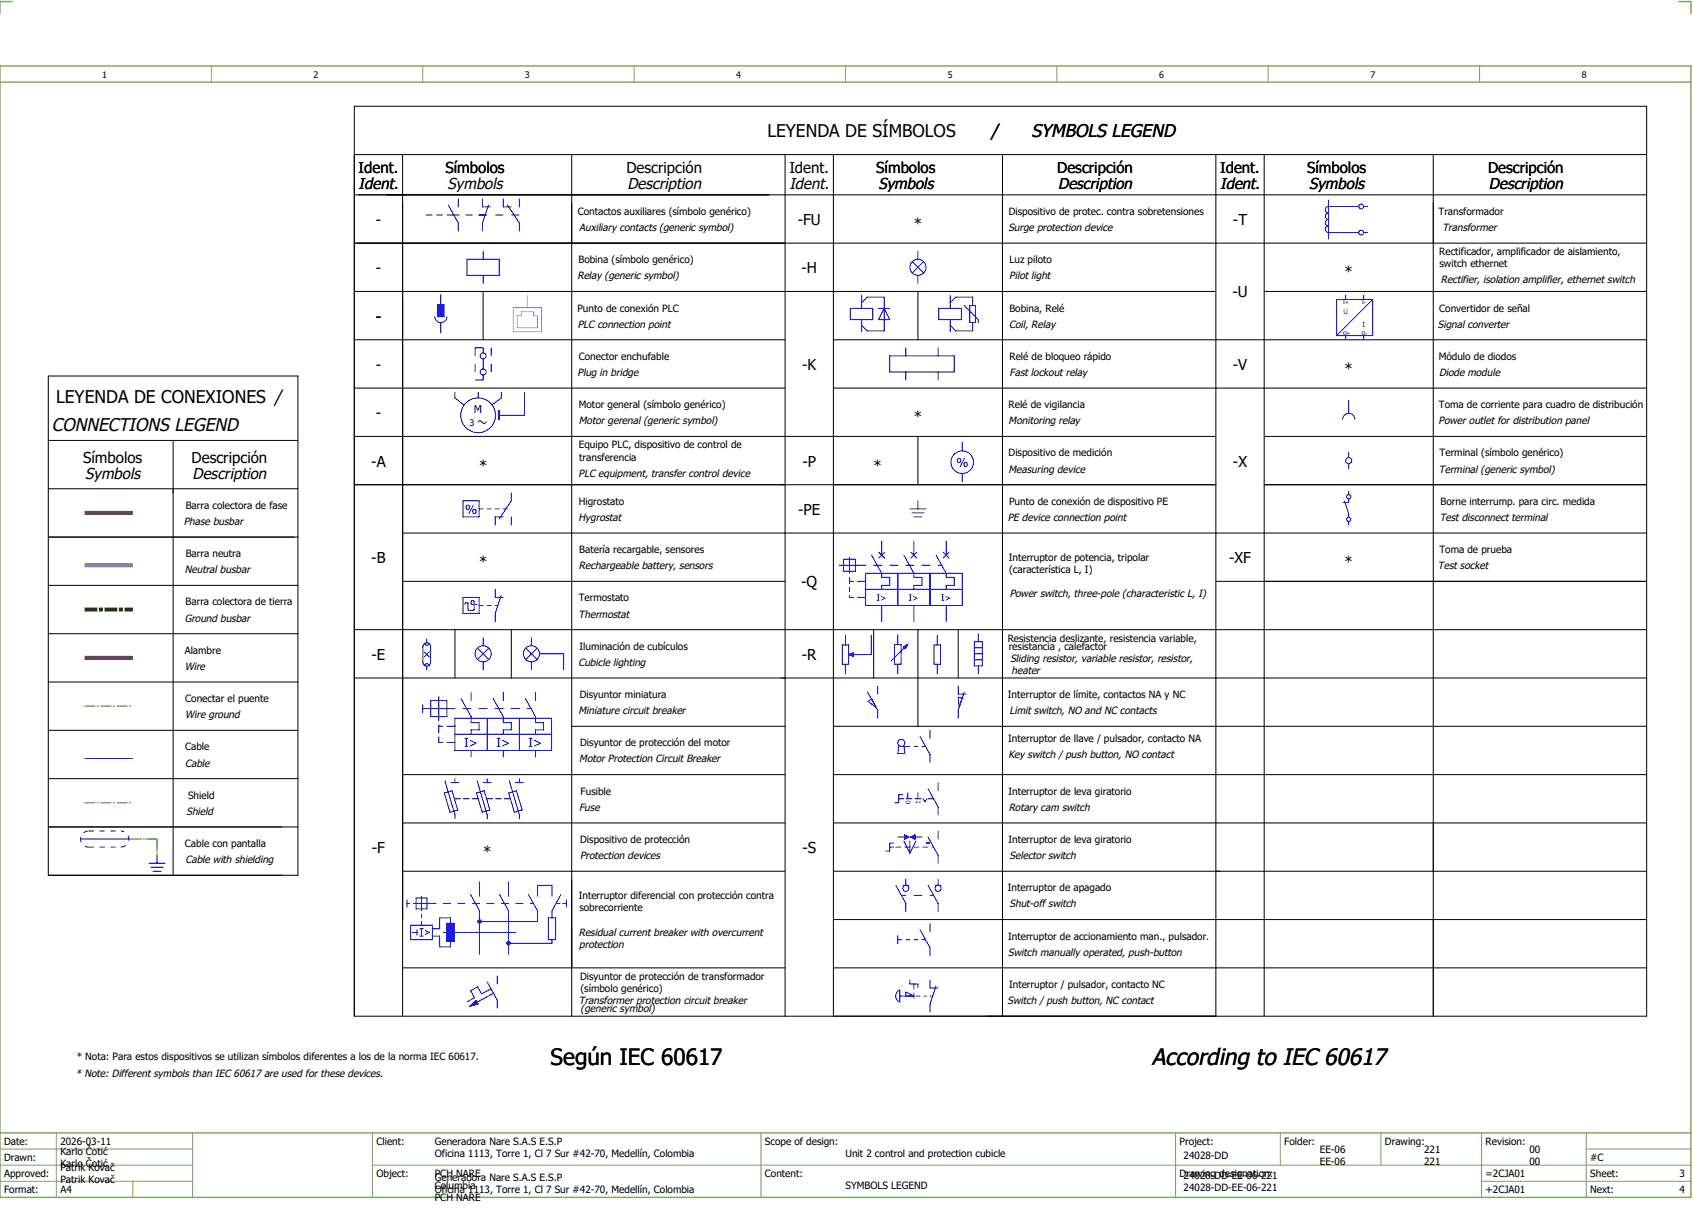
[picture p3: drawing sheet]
<svg xmlns="http://www.w3.org/2000/svg" width="421mm" height="301mm" viewBox="0 0 421 301" stroke-linecap="round" stroke-linejoin="round" font-family="sans-serif">
<path d="M0 16.4h420v281h-420zM3 .4h-3v3M417 .4h3v3M0 20.4h420M0 281.4h420" fill="none" stroke="#7ca552" stroke-width=".35"/>
<g fill="none" stroke="#7ca552" stroke-width=".25">
<path d="M52.5 16.4v4M105 16.4v4M157.5 16.4v4M210 16.4v4M262.5 16.4v4M315 16.4v4M367.5 16.4v4M0 285.4h47.8M0 293.4h47.8M14 281.4v16M33 293.4v4M47.8 281.4v16"/>
<path d="M47.8 289.4h-47.8M92.5 281.4v16M92.5 289.4h327.5M189 281.4v16M292 281.4v15.8M318 281.4v8M343 281.4v8M368 281.4v15.8M368 293.4h52M394 285.4h26M394 281.4v15.8"/>
</g>
<path d="M32 208.4h7M39 208.4v4" fill="none" stroke="#00be00" stroke-width=".25" stroke-dasharray="3.2 .4 .3 .4"/>
<g fill="none" stroke="#000" stroke-width=".25">
<path d="M88 26.4h321v226h-321zM88 38.4h321M100 38.4v214M142 38.4v214M195 38.4v214M207 38.4v214M249 38.4v214M302 38.4v214M314 38.4v214M356 38.4v214M88 48.4h321M88 60.4h321"/>
<path d="M88 72.4h214M120 72.4v12M228 72.4v12M314 72.4h95M12 93.4h62v124h-62zM88 96.4h107M88 84.4h107M207 96.4h202M207 84.4h202M12 109.4h62M43 109.4v108M88 108.4h214"/>
<path d="M228 108.4v12M314 108.4h95M12 133.4h62M12 121.4h62M88 120.4h214M100 132.4h309M314 120.4h95M12 145.4h62M12 157.4h62M88 156.4h321M100 144.4h95M113 156.4v12"/>
<path d="M127 156.4v12M217 156.4v12M228 156.4v24M238 156.4v12M302 144.4h107M12 169.4h62M88 168.4h321M12 181.4h62M12 193.4h62M100 192.4h95M142 180.4h53M207 180.4h202"/>
<path d="M207 192.4h202M12 205.4h62M100 216.4h95M100 204.4h95M207 216.4h202M207 204.4h202M207 228.4h202M100 240.4h95M302 240.4h107"/>
</g>
<g fill="none" stroke="#00f" stroke-width=".25">
<path d="M330 49.7v9.7M337.5 51.3h-7.5a.81 .81 0 0 0-.8 .8 .81 .81 0 0 0 .8 .8 .81 .81 0 0 0-.8 .8 .81 .81 0 0 0 .8 .8 .81 .81 0 0 0-.8 .8 .81 .81 0 0 0 .8 .9 .81 .81 0 0 0-.8 .8 .81 .81 0 0 0 .8 .8h7.5M338.7 57.8h1M338.7 51.3h1M211.2 76.6h5.6v2.8h-5.6zM214 73.4v3.2M214 79.4v3M214 75.2l1.4-1.4h4.2v8.4h-4.2l-1.4-1.4M218.2 76.6h2.8M219.6 76.6h.1M219.6 76.6l1.4 2.8h-2.8zM233.2 76.6h5.6v2.8h-5.6z"/>
<path d="M236 75.2l1.4-1.4h4.2v2.1M236 73.4v3.2M236 79.4v3M239.5 75.9l3.5 3.5v.7M240.9 75.9h1.4v4.2h-1.4zM334.2 73.3v1.1M338.7 73.3v1.1M341 74.4l-9 9M341 74.4v9h-9M341 74.4h-9v9M113 97.4v1.4l2.3 1.8M118.8 97.4v1.4"/>
<path d="M124.5 97.4v1.4l-2.3 1.8M130.3 97.4v5.8h-6.5M241.6 80.1v2.1h-4.2l-1.4-1.4M334.2 83.4v1.1M338.7 83.4v1.1M118.7 104.9l.2-.3a.54 .54 0 0 1 .8 .3M119.7 104.8a.54 .54 0 0 0 .5 .3 .54 .54 0 0 0 .5-.3M123.8 102.1h.2v2.1h-.2zM239 109.9v2.1M239 117.6v2.1M115 124.4h4v4h-4zM119 126.4h1"/>
<path d="M121 126.4h1M123 126.4h1M125 126.4h.6M125 128.4h-2v2M127 128.4v2M127 122.4v2l-3 4.5M334 124.4l1 3.2v.9M335 123.9v.9h-1.4M335 122v.9M335 129.5v.9M105.3 160a.96 .96 0 0 1 1.1-.3 .96 .96 0 0 1 .6 .9v3.9a.96 .96 0 0 1-1 .9 .96 .96 0 0 1-1-.9v-3.9zM105.4 159.7a.6 .6 0 0 0 .6 .6 .6 .6 0 0 0 .6-.6"/>
<path d="M106 158.7v1M210 157.8v2.4M216.4 157.8v4.8h-5.6M223 157.7v2.4M232.8 157.8v2.4M242 159.4h2v6h-2zM243 157.4v2M105.3 161.9l1.4 1.3M105.4 165.4a.6 .6 0 0 1 .6-.6 .6 .6 0 0 1 .6 .6M106 165.4v1M106.7 161.9l-1.4 1.3M209.2 160.2h1.6v4.8h-1.6z"/>
<path d="M210 165v2.4M210.8 162.6h.1M210.8 162.6l1.1-.4v.8zM215.5 171.9l2.5 4.5v2M215.6 174.2l.9-.6 1.1 2.1zM216.5 173.6h.1M218 170.4v2M222.2 160.1h1.6v4.9h-1.6zM223 165v2.4M224.8 161.1h.1M225.4 160.1l-.6 1M225.4 160.1l-1 .6 .4 .4"/>
<path d="M225.4 160.1l-4 4.1M232 160.2h1.6v4.8h-1.6zM232.8 165v2.4M242 162.4h2M242 160.9h2M242 163.9h2M243 165.4v2M21 188.4h12M101.1 224.4h.7M101.1 223.5v1.8M102 229.8h5.4v3.6h-5.4zM102.4 231.6h1.2"/>
<path d="M102.7 224.4h.7M103.4 223h2.6v2.7h-2.6zM103.6 230.9v1.4M104.3 224.4h.8M104.3 232.5h.8M104.3 230.7h.8M104.7 222.6v3.6M104.7 227.1v.9M104.7 228.9v.9M104.7 230.7v1.8M105.6 231.1l1.1 .5-1.1 .4M107.4 232.5h1.8v2.7h2.7v-1.4"/>
<path d="M110.1 231.6h18M111 229.3h1.8v4.5h-1.8zM111.9 229.3v-1.3h-2.7v2.7h-1.8"/>
<circle cx="338.1" cy="57.8" r=".61"/>
<circle cx="338.1" cy="51.3" r=".61"/>
<circle cx="118.8" cy="103.2" r="4.3"/>
<circle cx="239" cy="114.8" r="2.8"/>
<circle cx="335" cy="123.4" r=".53"/>
<circle cx="335" cy="129" r=".53"/>
</g>
<path d="M21 127.4h12" fill="none" stroke="#7f3f3f" stroke-width="1" stroke-linecap="butt"/>
<path d="M21 151.4h12" fill="none" stroke="#008000" stroke-width="1" stroke-dasharray="3.2 .4 1 .4" stroke-linecap="butt"/>
<path d="M21 140.4h12" fill="none" stroke="#00d2d2" stroke-width="1" stroke-linecap="butt"/>
<path d="M21 163.4h12" fill="none" stroke="#f00" stroke-width="1" stroke-linecap="butt"/>
<path d="M21 175.4h12" fill="none" stroke="#008000" stroke-width=".25" stroke-dasharray="2.6 .5 .4 .5" stroke-linecap="butt"/>
<path d="M21 199.4h12" fill="none" stroke="#00be00" stroke-width=".25" stroke-dasharray="2.6 .5 .4 .5" stroke-linecap="butt"/>
<path d="M37 208.4h2M39 208.4v2" fill="none" stroke="#00be00" stroke-width=".25" stroke-dasharray="3.2 .4 .3 .4" stroke-linecap="butt"/>
<g fill="#00f" stroke="#00f" stroke-width=".25">
<path d="M224.4 160.7l1-.6-.6 1z"/>
<path d="M210.8 162.6l1.1-.4v.8z"/>
<path d="M123.8 102.1h.2v2.1h-.2z"/>
<path d="M111 229.3h1.8v4.5h-1.8z"/>
</g>
<path d="M119 53.4h10" fill="none" stroke="#00f" stroke-width=".25" stroke-dasharray="2 2" stroke-linecap="butt"/>
<g fill="#00f">
<circle cx="119.1" cy="228.9" r=".58"/>
<circle cx="126.3" cy="234.3" r=".58"/>
</g>
<g fill="none" stroke="#00f" stroke-width=".25">
<path d="M105.8 53.4h1.5M108.4 53.4h1.5M111 53.4h3.1M111.3 50.9l2.5 4.5v2M113.8 49.4v2M115.7 53.4h1.6M118.9 53.4h1.6M119.8 49.4v2h2M121.3 50.9l-1.5 4.5v2M125 49.4v2h2M126 50.9l3 4.5v2M129 49.4v2"/>
<path d="M108 78.6a1.5 1.5 0 0 0 1.5 1.5 1.5 1.5 0 0 0 1.5-1.5M108.8 75.6h1.5v3h-1.5zM109.5 73.1v2.5M116 64.4h8v4h-8zM120 62.4v2M120 68.4v2M226.6 65l2.8 2.8M228 62.4v2M228 68.4v2M229.4 65l-2.8 2.8M109.5 80.1v2.5M120 86.4v1.2"/>
<path d="M120 89.1v2.5M120 93.1v1.3M221 88.4h16v4h-16zM225 86.4v2M225 92.4v2M233 86.4v2M233 92.4v2M335 99.4v3.2M333.5 104.1a1.5 1.5 0 0 1 1.5-1.5 1.5 1.5 0 0 1 1.5 1.5M335 112.4v1.2M335 115.1v1.3M209.5 138.9h3v3h-3z"/>
<path d="M211 138.4v4M216.5 137.9l2.5 4.5v1h2v2h-2v1M218.2 137.1l1.5 1.5M219 134.4v3.5M219.7 137.1l-1.5 1.5M224.5 137.9l2.5 4.5v1h2v2h-2v1M226 126.4h4M226.3 137.1l1.5 1.5M226.5 127.4h3M227 134.4v3.5M227 128.4h2M227.8 137.1l-1.5 1.5"/>
<path d="M228 124.4v2M232.5 137.9l2.5 4.5v1h2v2h-2v1M234.3 137.1l1.5 1.5M235 134.4v3.5M235.8 137.1l-1.5 1.5M115 148.4h4v4h-4zM115.5 150.1l.2-.5 .6 .3v1.5l.2 .2h1l.3-.2v-2l-.6-.3-.2 .3v.5l.2 .2h1.3M119 150.4h1M120 158.4v2M121 150.4h1M123 150.4h.7M123 146.4v2h2"/>
<path d="M124.5 147.9l-1.5 4.5v2M132 158.4v2M208.5 140.4h6.5M211 143.4v1.5M211 145.9v1M211 147.9v.5h1M211 144.4h1M213 144.4h2M213 148.4h2M215 146.4h24M215 142.4h24v8h-24zM217 140.4h2"/>
<path d="M219 150.4v4M221 140.4h2M223 142.4v8M225 140.4h2M227 150.4v4M229 140.4h2M231 142.4v8M233 140.4h1M235 150.4v4M105 176h8M105 175v2M107 174h4v4h-4z"/>
<path d="M109 173v6M109 180v2M113 178.4h24v8h-24zM114.5 173.5l2.5 4.5v1.5h2v1.8h-2v1.1M115 176h2M117 172v2M118.6 161l2.8 2.8M119 176h2M120 164.4v2M121 178.4v8M121.4 161l-2.8 2.8M122.5 173.5l2.5 4.5v1.5h2v1.8h-2v1.1"/>
<path d="M123 176h2M125 172v2M127 176h2M129 178.4v8M130.5 173.5l2.5 4.5v1.5h2v1.8h-2v1.1M130.6 161l2.8 2.8M131 176h.9M132 164.4v2M133 172v2M133.4 161l-2.8 2.8M134 162.4h6v4M238 170.4v2h2"/>
<path d="M239 173.4h.1M239 173.4l-1-.3 .2 2.5M239.5 171.9l-1.5 4.5v2M109 183v1.4h1M109 180.4h1M110.4 197l1.9-.6 1.4 4.8-1.9 .5zM110.5 193.9l2.5 8.5v1M111 184.4h2M111 180.4h2M112 194.4h2M112.9 198.4h1.4M113 182.4h24"/>
<path d="M113 193.4v1M115.1 198.4h1.5M117 186.4v1.6M117.3 198.4h1.5M118.4 197l1.9-.6 1.4 4.8-1.9 .5zM118.5 193.9l2.5 8.5v1M120 194.4h2M120.9 198.4h1.4M121 193.4v1M123.1 198.4h1.5M125 186.4v1.6M125.3 198.4h1.5"/>
<path d="M126.4 197l1.9-.6 1.4 4.8-1.9 .5zM126.5 193.9l2.5 8.5v1M128 194.4h2M129 193.4v1M133 186.4v1.6M223.3 198.4h1.2M223.3 185.1l-.3 2.1h1.8l-.3-2.1M224.2 197.4h-.9v2h-1.1M224.6 185.4h1.4M225 198.4h1.5M225.5 196.9v1.5M227 185.4h1"/>
<path d="M227.2 198.4h1.5M228 196.9v1.5M228.5 182.9l2.5 4.5v2M229 185.4h.9M229.3 198.4l.5 .7 .4-.7M230.5 198.4h1.4M230.5 195.9l2.5 4.5v2M231 181.4v2M233 194.4v2M20 208.4h12M37 214.4h4M37.5 215.4h3"/>
<path d="M38 216.4h2M39 212.4v2M119.1 219v3.6M126.3 219v3.6M221 210.4h1M222 209.4h-1v2h-1M222.5 210.4h1.3M222.5 219.9l2.5 4.5v2M223 207.9h2.7M224.2 219.9h1.5M224.5 208.9l1.5 3M224.8 207.4l.9 .5-.9 .5z"/>
<path d="M224.8 210.4h1.2M225 218.4v1.5M226 208.9v3M226.3 207.9h2.7M226.3 207.9l.9-.5v1zM227 210.4h1.3M227.5 208.9l-1.5 3M229.3 210.4h1.2M230.5 207.9l2.5 4.5v2M230.5 219.9l2.5 4.5v2M231.5 210.4h.4M232.2 219.9h1.5"/>
<path d="M233 206.4v2M233 218.4v1.5M102.9 224.4h5.4M110.1 224.4h1.8M113.7 224.4h1.8M116.9 222.1l2.2 4.1v10.8M117.3 224.4h1.8M120.9 224.4h1.8M124.1 222.1l2.2 4.1v10.8M124.5 224.4h1.8M128.1 224.4h1.8M131.2 222.1l2.3 4.1v2.7h-14.4"/>
<path d="M131.7 224.4h.8M133.5 222.6v-2.7h3.6v2.7M136.2 228h1.8v5.4h-1.8zM137.1 233.4v.9h-10.8M138.2 224.4h.9M139.4 222.1l-2.3 4.1v1.8M139.8 224.4h.9M140.7 223.5v1.8M223 233.4h1M223 232.4v2M223.9 222.4h1.1M225 233.4h1"/>
<path d="M227 233.4h1M227 222.4h2M228.5 230.9l2.5 4.5v2M229 233.4h.9M231 229.4v2M231 222.4h.9M116.7 249.9l1.5-1.4 .5 .9zM121 243.9l2.5 4.5v2M121.9 245.6l-2.3 1.3-1-1.8-1.7 1 1 1.7-1.8 1M122.6 246.7l-4.1 2.2M123.5 242.4v2M222.8 246.4l.7-.5v3a1.61 1.61 0 0 1-.7-2.5z"/>
<path d="M223.5 247.4h3.5l-2-1v1M226 243.4v1h2v1M227 244.4v1.2M227 246.6v1.3M227.5 247.4h1M230.2 247.4h-.7M231 243.4v2h2M231 247.4h.7M232.5 244.9l-1.5 4.5v2"/>
<circle cx="228" cy="66.4" r="2"/>
<circle cx="120" cy="88.4" r=".75"/>
<circle cx="120" cy="92.4" r=".75"/>
<circle cx="335" cy="114.4" r=".75"/>
<circle cx="120" cy="162.4" r="2"/>
<circle cx="132" cy="162.4" r="2"/>
<circle cx="223.9" cy="184.5" r=".88"/>
<circle cx="225" cy="220.6" r=".75"/>
<circle cx="233" cy="220.6" r=".75"/>
</g>
<path d="M142 228.4v12M207 240.4h95" fill="none" stroke="#000" stroke-width=".25"/>
<path d="M230 209.4h1" fill="none" stroke="#00f" stroke-width=".25" stroke-dasharray="1.3 .7" stroke-linecap="butt"/>
<g fill="#00f" stroke="#00f" stroke-width=".25">
<path d="M224.8 207.4l.9 .5-.9 .5z"/>
<path d="M226.3 207.9l.9-.5v1z"/>
<path d="M108.8 75.6h1.5v3h-1.5z"/>
<path d="M116.7 249.9l1.5-1.4 .5 .9z"/>
</g>
<path d="M127.5 76.4h7v6h-7zM129.5 77.4h3v1h1v3h-5v-3h1zM131 73.4v3" fill="none" stroke="#f0f" stroke-width=".25"/>
<path d="M118 94.4h4M118 86.4h4M118 86.4v8M122 86.4v8" fill="none" stroke="#00f" stroke-width=".25" stroke-dasharray="2 2" stroke-linecap="butt"/>
<path d="M22 210.4h8M22 206.4h8M22 206.4a2 2 0 0 0-2 2 2 2 0 0 0 2 2M30 210.4a2 2 0 0 0 2-2 2 2 0 0 0-2-2" fill="none" stroke="#00f" stroke-width=".25" stroke-dasharray="1.4 1.4" stroke-linecap="butt"/>
<text font-size="5.7" x="286.1" y="264.6">According to IEC 60617</text>
<text font-size="5.6" x="136.8" y="264.6">Según IEC 60617</text>
<g font-size="4.4">
<text x="246.2" y="34.1">/</text>
<text x="256.2" y="34.1">SYMBOLS LEGEND</text>
<text x="12.9" y="107.1">CONNECTIONS LEGEND</text>
</g>
<g font-size="4.3">
<text x="190.6" y="34.1">LEYENDA DE SÍMBOLOS</text>
<text x="13.9" y="100.1">LEYENDA DE CONEXIONES /</text>
</g>
<g font-size="3.8">
<text x="89.1" y="46.9">Ident.</text>
<text x="111.2" y="46.9">Symbols</text>
<text x="155.8" y="46.9">Description</text>
<text x="196.1" y="46.9">Ident.</text>
<text x="218.2" y="46.9">Symbols</text>
<text x="262.8" y="46.9">Description</text>
<text x="303.1" y="46.9">Ident.</text>
<text x="325.2" y="46.9">Symbols</text>
<text x="369.8" y="46.9">Description</text>
<text x="21.2" y="118.9">Symbols</text>
<text x="47.8" y="118.9">Description</text>
</g>
<g font-size="3.7">
<text x="89.1" y="42.9">Ident.</text>
<text x="110.7" y="42.9">Símbolos</text>
<text x="155.6" y="42.9">Descripción</text>
<text x="196.1" y="42.9">Ident.</text>
<text x="217.7" y="42.9">Símbolos</text>
<text x="262.6" y="42.9">Descripción</text>
<text x="303.1" y="42.9">Ident.</text>
<text x="324.7" y="42.9">Símbolos</text>
<text x="369.6" y="42.9">Descripción</text>
<text x="93.3" y="55.9">-</text>
<text x="198.1" y="55.9">-FU</text>
<text x="227" y="56.9">*</text>
<text x="306.2" y="55.9">-T</text>
<text x="93.3" y="67.9">-</text>
<text x="199.1" y="67.9">-H</text>
<text x="334" y="68.9">*</text>
<text x="306.1" y="73.9">-U</text>
<text x="93.3" y="79.9">-</text>
<text x="93.3" y="91.9">-</text>
<text x="199.2" y="91.9">-K</text>
<text x="306.2" y="91.9">-V</text>
<text x="334" y="92.9">*</text>
<text x="93.3" y="103.9">-</text>
<text x="227" y="104.9">*</text>
<text x="20.7" y="114.9">Símbolos</text>
<text x="47.6" y="114.9">Descripción</text>
<text x="92.2" y="115.9">-A</text>
<text x="119" y="116.9">*</text>
<text x="199.3" y="115.9">-P</text>
<text x="217" y="116.9">*</text>
<text x="306.2" y="115.9">-X</text>
<text x="198.3" y="127.9">-PE</text>
<text x="92.2" y="139.9">-B</text>
<text x="119" y="140.9">*</text>
<text x="305.3" y="139.9">-XF</text>
<text x="334" y="140.9">*</text>
<text x="199" y="145.9">-Q</text>
<text x="92.3" y="163.9">-E</text>
<text x="199.2" y="163.9">-R</text>
<text x="92.4" y="211.9">-F</text>
<text x="120" y="212.9">*</text>
<text x="199.3" y="211.9">-S</text>
</g>
<g font-size="3.1" fill="#00f">
<text x="115.5" y="127.8">%</text>
<text x="115.3" y="185.6">I&gt;</text>
<text x="123.3" y="185.6">I&gt;</text>
<text x="131.3" y="185.6">I&gt;</text>
</g>
<text font-size="3" fill="#00f" x="237.6" y="115.9">%</text>
<text font-size="2.7" fill="#00f" x="117.7" y="102.6">M</text>
<g font-size="2.5">
<text x="143.5" y="53.4">Contactos auxiliares (símbolo genérico)</text>
<text x="250.5" y="53.4">Dispositivo de protec. contra sobretensiones</text>
<text x="357.3" y="53.4">Transformador</text>
<text x="143.9" y="57.4">Auxiliary contacts (generic symbol)</text>
<text x="250.5" y="57.4">Surge protection device</text>
<text x="358.3" y="57.4">Transformer</text>
<text x="143.7" y="65.4">Bobina (símbolo genérico)</text>
<text x="250.7" y="65.4">Luz piloto</text>
<text x="357.5" y="63.4">Rectificador, amplificador de aislamiento,</text>
<text x="143.4" y="69.4">Relay (generic symbol)</text>
<text x="250.7" y="69.4">Pilot light</text>
<text x="357.5" y="66.4">switch ethernet</text>
<text x="357.9" y="70.4">Rectifier, isolation amplifier, ethernet switch</text>
<text x="143.4" y="77.4">Punto de conexión PLC</text>
<text x="250.7" y="77.4">Bobina, Relé</text>
<text x="357.5" y="77.4">Convertidor de señal</text>
<text x="143.5" y="81.4">PLC connection point</text>
<text x="250.7" y="81.4">Coil, Relay</text>
<text x="357.1" y="81.4">Signal converter</text>
<text x="143.8" y="89.4">Conector enchufable</text>
<text x="250.7" y="89.4">Relé de bloqueo rápido</text>
<text x="357.3" y="89.4">Módulo de diodos</text>
<text x="143.5" y="93.4">Plug in bridge</text>
<text x="250.8" y="93.4">Fast lockout relay</text>
<text x="357.4" y="93.4">Diode module</text>
<text x="143.8" y="101.4">Motor general (símbolo genérico)</text>
<text x="250.5" y="101.4">Relé de vigilancia</text>
<text x="357.4" y="101.4">Toma de corriente para cuadro de distribución</text>
<text x="143.8" y="105.4">Motor gerenal (generic symbol)</text>
<text x="250.5" y="105.4">Monitoring relay</text>
<text x="357.3" y="105.4">Power outlet for distribution panel</text>
<text x="143.8" y="111.4">Equipo PLC, dispositivo de control de</text>
<text x="250.5" y="113.4">Dispositivo de medición</text>
<text x="357.6" y="113.4">Terminal (símbolo genérico)</text>
<text x="143.7" y="118.4">PLC equipment, transfer control device</text>
<text x="143.9" y="114.4">transferencia</text>
<text x="250.5" y="117.4">Measuring device</text>
<text x="357.4" y="117.4">Terminal (generic symbol)</text>
<text x="143.7" y="125.4">Higrostato</text>
<text x="250.6" y="125.4">Punto de conexión de dispositivo PE</text>
<text x="357.8" y="125.4">Borne interrump. para circ. medida</text>
<text x="45.7" y="130.4">Phase busbar</text>
<text x="46.1" y="126.4">Barra colectora de fase</text>
<text x="143.7" y="129.4">Hygrostat</text>
<text x="250.3" y="129.4">PE device connection point</text>
<text x="357.6" y="129.4">Test disconnect terminal</text>
<text x="143.9" y="137.4">Batería recargable, sensores</text>
<text x="357.5" y="137.4">Toma de prueba</text>
<text x="45.9" y="142.4">Neutral busbar</text>
<text x="46.1" y="138.4">Barra neutra</text>
<text x="143.8" y="141.4">Rechargeable battery, sensors</text>
<text x="250.6" y="139.4">Interruptor de potencia, tripolar</text>
<text x="250.6" y="142.4">(característica L, I)</text>
<text x="357.2" y="141.4">Test socket</text>
<text x="143.7" y="149.4">Termostato</text>
<text x="250.8" y="148.4">Power switch, three-pole (characteristic L, I)</text>
<text x="45.9" y="154.4">Ground busbar</text>
<text x="46.1" y="150.4">Barra colectora de tierra</text>
<text x="143.7" y="153.4">Thermostat</text>
<text x="143.9" y="161.4">Iluminación de cubículos</text>
<text x="250.3" y="159.4">Resistencia deslizante, resistencia variable,</text>
<text x="250.5" y="161.4">resistancia , calefactor</text>
<text x="45.9" y="162.4">Alambre</text>
<text x="45.9" y="166.4">Wire</text>
<text x="143.7" y="165.4">Cubicle lighting</text>
<text x="250.9" y="164.4">Sliding resistor, variable resistor, resistor,</text>
<text x="251.3" y="167.4">heater</text>
<text x="144" y="173.4">Disyuntor miniatura</text>
<text x="250.4" y="173.4">Interruptor de límite, contactos NA y NC</text>
<text x="46" y="178.4">Wire ground</text>
<text x="46" y="174.4">Conectar el puente</text>
<text x="143.7" y="177.4">Miniature circuit breaker</text>
<text x="250.7" y="177.4">Limit switch, NO and NC contacts</text>
<text x="144.1" y="185.4">Disyuntor de protección del motor</text>
<text x="250.4" y="184.4">Interruptor de llave / pulsador, contacto NA</text>
<text x="46" y="186.4">Cable</text>
<text x="46" y="190.4">Cable</text>
<text x="143.9" y="189.4">Motor Protection Circuit Breaker</text>
<text x="250.5" y="188.4">Key switch / push button, NO contact</text>
<text x="144.2" y="197.4">Fusible</text>
<text x="250.5" y="197.4">Interruptor de leva giratorio</text>
<text x="46.3" y="202.4">Shield</text>
<text x="46.7" y="198.4">Shield</text>
<text x="143.8" y="201.4">Fuse</text>
<text x="250.5" y="201.4">Rotary cam switch</text>
<text x="144.1" y="209.4">Dispositivo de protección</text>
<text x="250.5" y="209.4">Interruptor de leva giratorio</text>
<text x="45.9" y="210.4">Cable con pantalla</text>
<text x="46.1" y="214.4">Cable with shielding</text>
<text x="144.1" y="213.4">Protection devices</text>
<text x="250.8" y="213.4">Selector switch</text>
<text x="250.3" y="221.4">Interruptor de apagado</text>
<text x="143.7" y="223.4">Interruptor diferencial con protección contra</text>
<text x="143.9" y="226.4">sobrecorriente</text>
<text x="250.8" y="225.4">Shut-off switch</text>
<text x="143.8" y="232.4">Residual current breaker with overcurrent</text>
<text x="250.4" y="233.4">Interruptor de accionamiento man., pulsador.</text>
<text x="143.9" y="235.4">protection</text>
<text x="250.4" y="237.4">Switch manually operated, push-button</text>
<text x="144.1" y="243.4">Disyuntor de protección de transformador</text>
<text x="250.6" y="245.4">Interruptor / pulsador, contacto NC</text>
<text x="143.8" y="249.4">Transformer protection circuit breaker</text>
<text x="144.2" y="246.4">(símbolo genérico)</text>
<text x="144.2" y="251.4">(generic symbol)</text>
<text x="250.2" y="249.4">Switch / push button, NC contact</text>
<text x="19" y="263.4">* Nota: Para estos dispositivos se utilizan símbolos diferentes a los de la norma IEC 60617.</text>
<text x="18.9" y="267.4">* Note: Different symbols than IEC 60617 are used for these devices.</text>
<text x="1" y="284.4">Date:</text>
<text x="15" y="286.9">Karlo Čotić</text>
<text x="15" y="284.4">2026-03-11</text>
<text x="93.5" y="284.4">Client:</text>
<text x="108" y="284.4">Generadora Nare S.A.S E.S.P</text>
<text x="108" y="287.4">Oficina 1113, Torre 1, Cl 7 Sur #42-70, Medellín, Colombia</text>
<text x="190" y="284.4">Scope of design:</text>
<text x="210" y="287.4">Unit 2 control and protection cubicle</text>
<text x="293" y="284.4">Project:</text>
<text x="294" y="287.9">24028-DD</text>
<text x="319" y="284.4">Folder:</text>
<text x="327.8" y="286.4">EE-06</text>
<text x="344" y="284.4">Drawing:</text>
<text x="353.7" y="286.4">221</text>
<text x="369" y="284.4">Revision:</text>
<text x="379.9" y="286.4">00</text>
<text x="1" y="288.4">Drawn:</text>
<text x="1" y="292.4">Approved:</text>
<text x="15" y="289.9">Karlo Čotić</text>
<text x="15" y="290.9">Patrik Kovač</text>
<text x="15" y="293.9">Patrik Kovač</text>
<text x="93.5" y="292.4">Object:</text>
<text x="108" y="293.4">Generadora Nare S.A.S E.S.P</text>
<text x="108" y="292.4">PCH NARE</text>
<text x="190" y="292.4">Content:</text>
<text x="293" y="292.4">Drawing designation:</text>
<text x="294" y="292.9">24028-DD-EE-06-221</text>
<text x="327.8" y="289.4">EE-06</text>
<text x="353.7" y="289.4">221</text>
<text x="369" y="292.4">=2CJA01</text>
<text x="379.9" y="289.4">00</text>
<text x="395" y="292.4">Sheet:</text>
<text x="395" y="288.4">#C</text>
<text x="417.1" y="292.4">3</text>
<text x="1" y="296.4">Format:</text>
<text x="15" y="296.4">A4</text>
<text x="108" y="296.4">Oficina 1113, Torre 1, Cl 7 Sur #42-70, Medellín, Colombia</text>
<text x="108" y="295.4">Columbia</text>
<text x="108" y="298.4">PCH NARE</text>
<text x="210" y="295.4">SYMBOLS LEGEND</text>
<text x="294" y="295.9">24028-DD-EE-06-221</text>
<text x="369" y="296.4">+2CJA01</text>
<text x="395" y="296.4">Next:</text>
<text x="417.1" y="296.4">4</text>
</g>
<g font-size="2.2">
<text x="25.4" y="19.4">1</text>
<text x="77.9" y="19.4">2</text>
<text x="130.4" y="19.4">3</text>
<text x="182.9" y="19.4">4</text>
<text x="235.4" y="19.4">5</text>
<text x="287.9" y="19.4">6</text>
<text x="340.4" y="19.4">7</text>
<text x="392.9" y="19.4">8</text>
</g>
<g font-size="2.2" fill="#00f">
<text x="116.6" y="105.8">3</text>
<text x="217.8" y="149.3">I&gt;</text>
<text x="225.8" y="149.3">I&gt;</text>
<text x="233.8" y="149.3">I&gt;</text>
</g>
<g font-size="1.7" fill="#00f">
<text x="333.7" y="77.9">U</text>
<text x="338.4" y="81.2">I</text>
</g>
<g font-size="1.6" fill="#00f">
<text x="226.1" y="199.8" transform="rotate(-90 226.1 199.8)">0</text>
<text x="228.6" y="199.8" transform="rotate(-90 228.6 199.8)">1</text>
</g>
<g font-size="1.3">
<text x="333.6" y="75.6">I+</text>
<text x="338.3" y="75.6">I-</text>
<text x="333.6" y="83.1">O+</text>
<text x="338.3" y="83.1">O-</text>
</g>
</svg>
